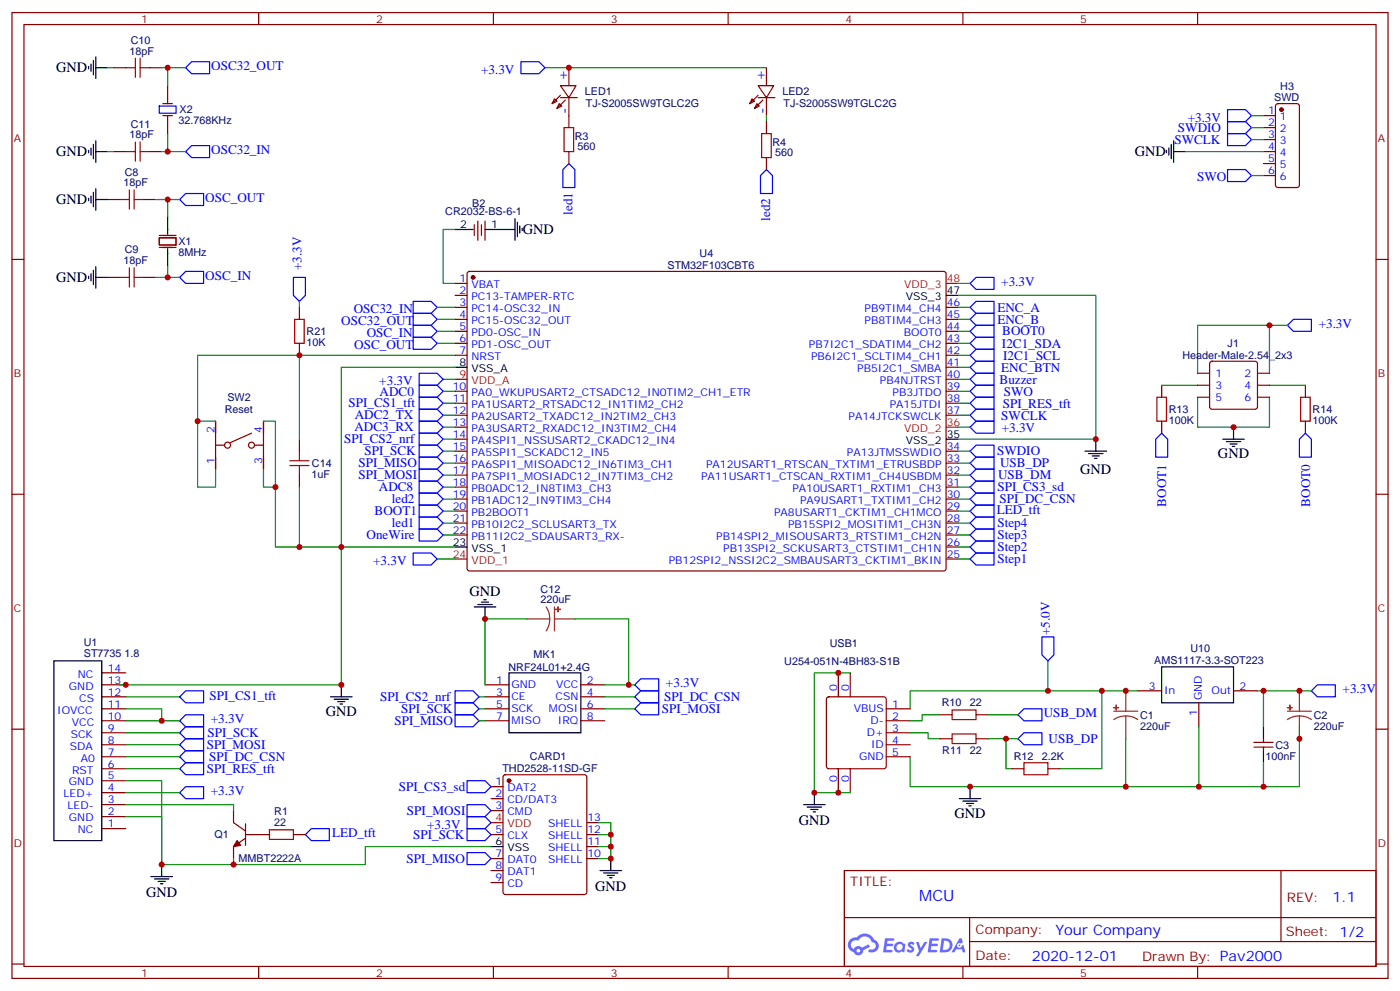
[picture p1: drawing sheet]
<svg xmlns="http://www.w3.org/2000/svg" width="412mm" height="292mm" viewBox="0 0 412 292" stroke-linecap="round" stroke-linejoin="round" font-family="sans-serif">
<g fill="none" stroke="#870000" stroke-width=".35">
<path d="M3.5 3.7h405.4v284.3h-405.4zM7.1 7.2h398.2v277.3h-398.2zM76.2 3.7v3.5M145.3 3.7v3.5M214.5 3.7v3.5M283.6 3.7v3.5M352.8 3.7v3.5M3.5 76.4h3.6M405.3 76.4h3.6M3.5 145.5h3.6M405.3 145.5h3.6M3.5 214.7h3.6"/>
<path d="M405.3 214.7h3.6M248.7 256.3h156.6v28.2h-156.6zM377.3 256.3v20.9M248.7 270.1h156.5M285.6 277.2h119.6M285.6 270.1v14.2M3.5 283.8h3.6M76.2 284.5v3.5M145.3 284.5v3.5M214.5 284.5v3.5M283.6 284.5v3.5M352.8 284.5v3.5"/>
<path d="M405.3 283.8h3.6"/>
</g>
<g fill="#5487ff">
<path d="M267.7 277.5a1.22 1.22 0 0 1 1.7 .2l-.4 .6a.47 .47 0 0 0-.3-.4 .47 .47 0 0 0-.5 .2l.1 .2a1.14 1.14 0 0 1 .8 1.8 1.14 1.14 0 0 1-1.9 0l-.2-.2 .5-.6 .7 .5a.29 .29 0 0 0 .3-.3 .29 .29 0 0 0-.2-.3 1.04 1.04 0 0 1-.6-1.7z"/>
<path d="M260.7 276.2h2.4l.3 .2-.2 .5-1.8 .1-.1 .8h1.5l.3 .4-.3 .4h-1.6l-.2 1.1h1.7l.2 .3-.2 .3-2.6 .1z"/>
<path d="M273.8 276.2h2.4l.3 .2-.1 .5-1.8 .1-.2 .8h1.6l.3 .4-.4 .4-1.6-.1-.1 1.1 1.7 .1 .2 .3-.2 .3-2.6 .1z"/>
<path d="M282.6 276.2h.7l.3 1.3-.6 .3a.69 .69 0 0 0-1 .3 .69 .69 0 0 0 .4 .9 .69 .69 0 0 0 .9-.6l.5-.2 .6 2.2h-.8l-.2-.9h-1.8l-.5 .9h-.8z"/>
<path d="M269.8 277.3h.8l.6 1.8 1.1-1.8h.9l-2.6 4.2h-.8l.9-1.5z"/>
<path d="M277.4 276.2l-.6 4.2h1.3a2.11 2.11 0 0 0 2.5-2.1 2.11 2.11 0 0 0-2.5-2.1zM278.1 277a1.39 1.39 0 0 1 1.7 1.4 1.39 1.39 0 0 1-1.8 1.2h-.3z"/>
<path d="M263.7 277.8a1.54 1.54 0 0 0-.1 2.2 1.54 1.54 0 0 0 2.2 .1l.6 .3 .3-2.3-.2-.3h-.4a1.49 1.49 0 0 0-2.4 0zM264 278.8a.94 .94 0 0 1 1.8 0 .94 .94 0 0 1-1.8 0z"/>
<path d="M250.4 276.6a2.18 2.18 0 0 0 1.1 3.7 1.44 1.44 0 0 0 1.6 .9 1.44 1.44 0 0 0 1.2-1.4l2-1.1-.5-.7-1.9 1a1.47 1.47 0 0 0-2.4 .4 1.39 1.39 0 0 1-.7-1.9 1.39 1.39 0 0 1 2-.5 2.12 2.12 0 0 1 2.2-1.3 2.12 2.12 0 0 1 1.9 1.7 1.14 1.14 0 0 1 1.1 1.4 1.14 1.14 0 0 1-1.7 .7 .43 .43 0 0 0-.5 .4 .43 .43 0 0 0 .4 .5 1.98 1.98 0 0 0 2.5-1.2 1.98 1.98 0 0 0-1.2-2.6 3.1 3.1 0 0 0-5.3-.6l-.9 .1zM252.3 279.9a.55 .55 0 0 1 1.1 0 .55 .55 0 0 1-1.1 0z"/>
<circle cx="282.6" cy="278.3" r=".26"/>
</g>
<g fill="none" stroke="#870000" stroke-width=".35">
<path d="M33.5 19.9h3.5M44.1 19.9h3.5M167.6 19.9v5.3M225.8 19.9v5.3M48 30.5h2.8M48 34h2.8M49.4 25.2v5.3M49.4 34v5.3M163.3 29.1l.7 .7-1.4 .7zM164.7 30.5l.8 .7-1.5 .7zM165.1 25.2h4.6l-2.1 3.6zM165.1 28l-2.5 2.5"/>
<path d="M165.1 28.8h4.9M166.5 29.5l-2.5 2.4M167.6 28.8v8.8M221.5 29.1l.7 .7-1.4 .7zM223 30.5l.7 .7-1.5 .7zM223.3 25.2h4.6l-2.1 3.6zM223.3 28.8h4.9M223.3 28l-2.5 2.5M224.7 29.5l-2.5 2.4M225.8 28.8v5.2M225.8 35.8v3.5M372.2 34h3.5"/>
<path d="M372.2 37.6h3.5M375.9 30.7l.5-.2h5.7l.6 .4 .1 23.6-.5 .7h-5.9l-.6-.5-.1-23.5zM31.7 58.7h3.6M33.5 44.6h3.5M42.3 58.7h3.6M44.1 44.6h3.5M167.6 44.6v3.6M225.8 46.4v3.5M372.2 44.6h3.5M372.2 41.1h3.5M372.2 48.2h3.5M372.2 51.7h3.5"/>
<path d="M46.9 70h5v2.1h-5zM46.9 72.8h5M46.9 69.3h5M139.7 66.1v3.2M140.8 65.1v5.6M141.8 66.1v3.2M142.9 65.1v5.6M31.7 81.7h3.6M42.3 81.7h3.6M88.2 90.5v3.5M134.1 83.4h3.5M134.1 87h3.5"/>
<path d="M134.1 90.5h3.5M134.1 94h3.5M134.1 97.5h3.5M137.8 80.1l.5-.2 140 .1 .4 .6-.1 87.1-.6 .4-140-.1-.4-.6v-86.8zM278.7 90.5h3.5M278.7 94h3.5M278.7 97.5h3.5M88.2 101.1v3.5M134.1 101.1h3.5M134.1 104.6h3.5M134.1 115.2h3.5M134.1 118.7h3.5"/>
<path d="M278.7 101.1h3.5M278.7 104.6h3.5M278.7 115.2h3.5M278.7 118.7h3.5M278.7 111.7h3.5M278.7 108.1h3.5M342.2 113.4v3.5M352.8 109.9h3.5M352.8 113.4h3.5M352.8 116.9h3.5M356.5 106.6l.5-.2h12.7l.5 .2 .2 .5v12.7l-.2 .5-.5 .2h-12.7l-.5-.3-.2-.4v-12.7zM370.4 109.9h3.5"/>
<path d="M370.4 113.4h3.5M370.4 116.9h3.5M384.5 113.4v3.5M63.5 124v14.1M63.5 131.1h2.5M74.1 127.5l-6.4 2.9M75.1 131.1h2.5M77.6 124v14.1M88.2 129.3v3.5M88.2 139.9v3.5M134.1 122.2h3.5M134.1 125.8h3.5"/>
<path d="M134.1 129.3h3.5M134.1 132.8h3.5M134.1 136.3h3.5M134.1 139.9h3.5M278.7 122.2h3.5M278.7 132.8h3.5M278.7 136.3h3.5M278.7 139.9h3.5M342.2 124v3.5M384.5 124v3.5M134.1 143.4h3.5M134.1 146.9h3.5"/>
<path d="M134.1 150.5h3.5M134.1 154h3.5M134.1 157.5h3.5M278.7 143.4h3.5M278.7 146.9h3.5M278.7 150.5h3.5M278.7 154h3.5M278.7 157.5h3.5M278.7 164.6h3.5M278.7 161h3.5M30 198.1h7M246.9 198.1v7"/>
<path d="M250.5 198.1v7M30 219.3h7M30 215.7h7M30 212.2h7M30 208.7h7M30 205.1h7M30 201.6h7M142.9 212.2h7M142.9 208.7h7M142.9 205.1h7M142.9 201.6h7M171.1 212.2h7.1"/>
<path d="M171.1 208.7h7.1M171.1 205.1h7.1M171.1 201.6h7.1M243.7 205.3l.4-.2h16.2l.5 .2 .3 .5v19.8l-.3 .5-.5 .2h-16.2l-.5-.2-.2-.5v-19.8zM261.1 219.3h7M261.1 215.7h7M261.1 212.2h7M261.1 208.7h7M276.9 210.4h3.6M276.9 217.5h3.6M287.5 210.4h3.5M287.5 217.5h3.5"/>
<path d="M335.1 203.4h7.1M353.1 206.9v7.1M363.4 203.4h7M369.4 220h5.6M369.4 218.5h5.6M372.2 217.5v1M372.2 220v1M30 236.9h7M30 233.4h7M30 229.8h7M30 226.3h7M30 222.8h7"/>
<path d="M68.8 238.7v3.5l3.5 2.5M144.6 231.6h3.6M144.6 235.1h3.6M144.6 238.7h3.6M148.4 228.3l.5-.2h23.3l.5 .2 .2 .5v33.8l-.3 .5-.4 .2h-23.3l-.5-.2-.2-.5v-33.8zM246.9 226.3v7.1M250.5 226.3v7.1M261.1 222.8h7M298.1 226.3h3.5M308.7 226.3h3.5M30 243.9h7M30 240.4h7"/>
<path d="M72.3 242.5v6.4M72.3 246.8l-3.5 2.4v3.6M72.3 245.7h7.1M86.4 245.7h3.6M144.6 245.7h3.6M144.6 252.8h3.6M144.6 256.3h3.6M144.6 259.8h3.6M172.9 245.7h3.5M172.9 252.8h3.5M172.9 249.2h3.5M172.9 242.2h3.5"/>
<circle cx="67" cy="131.1" r=".88"/>
<circle cx="74.1" cy="131.1" r=".88"/>
</g>
<g fill="#870000" stroke="#870000" stroke-width=".35">
<path d="M69.8 247.5l1.1 1.4-2.1 .3z"/>
<circle cx="139.3" cy="81.7" r=".53"/>
<circle cx="149.9" cy="229.8" r=".53"/>
<circle cx="377.5" cy="32.3" r=".53"/>
</g>
<g fill="none" stroke="#000" stroke-width=".35">
<path d="M26.1 19.6v.7M26.8 18.9v2.1M27.5 17.8v4.2M28.2 16.8v6.3M28.2 19.9h3.5M26.1 44.3v.7M26.1 58.4v.7M26.8 43.6v2.1M26.8 57.7v2.1M27.5 42.5v4.2M27.5 56.6v4.3M28.2 58.7h3.5"/>
<path d="M28.2 41.5v6.3M28.2 55.6v6.3M28.2 44.6h3.5M343.6 44.3v.7M344.3 43.6v2.1M345 42.5v4.2M345.7 44.6h3.5M345.7 41.5v6.3M27.5 79.6v4.2M28.2 78.5v6.3M49.4 64v5M49.4 73.2v4.9"/>
<path d="M134.1 67.6h5.2M142.9 67.6h8.8M151.7 64.4v6.3M152.4 65.4v4.3M153.1 66.5v2.1M153.8 67.2v.7M26.1 81.3v.7M26.8 80.6v2.1M28.2 81.7h3.5M278.7 87h3.5M134.1 108.1h3.5M278.7 129.3h3.5"/>
<path d="M319.6 132.8h6.4M320.7 133.5h4.2M321.7 134.2h2.1M322.4 134.9h.7M322.8 129.3v3.5M360.2 129.3h6.3M361.2 130h4.3M362.3 130.7h2.1M363 131.4h.7M363.4 125.8v3.5M134.1 161h3.5M139.7 178.7h6.3"/>
<path d="M140.8 178h4.2M141.8 177.3h2.1M142.5 176.6h.7M142.9 178.7v3.5M15.9 194.6h14.1v52.9h-14.1zM149.9 198.1h21.2v17.6h-21.2zM342.2 196.3h21.2v10.6h-21.2zM97.4 205.1h6.3M98.4 205.8h4.3M99.5 206.6h2.1M100.2 207.3h.7M100.5 201.6v3.5"/>
<path d="M372.2 214v3.5M236.7 236.9h6.4M237.8 237.6h4.2M238.8 238.3h2.1M239.5 239h.7M239.9 233.4v3.5M282.6 235.1h6.3M283.6 235.8h4.3M284.7 236.5h2.1M285.4 237.2h.7M285.8 231.6v3.5M372.2 221v3.5"/>
<path d="M44.4 258.1h6.4M45.5 258.8h4.2M46.6 259.5h2.1M47.6 254.5v3.6M144.6 249.2h3.6M176.7 256.3h6.4M177.8 257h4.2M178.9 257.7h2.1M179.6 258.4h.7M179.9 252.8v3.5M47.3 260.2h.7"/>
</g>
<path d="M278.7 83.4h3.5M134.1 111.7h3.5M278.7 125.8h3.5M134.1 164.6h3.5M144.6 242.2h3.6" fill="none" stroke="#f00" stroke-width=".35"/>
<g fill="none" stroke="#00f" stroke-width=".35">
<path d="M56.4 18.2h5.3v3.5h-5.3l-1.7-1.8zM153.5 18.2h5.2l1.8 1.7-1.8 1.8h-5.2zM361.6 39.3h5.3l1.8 1.8-1.8 1.8h-5.3zM361.6 35.8h5.3l1.8 1.8-1.8 1.7h-5.3zM361.6 32.3h5.3l1.8 1.7-1.8 1.8h-5.3zM52.9 58.7l1.8-1.7h5.3v3.5h-5.3zM54.7 44.6l1.7-1.7h5.3v3.5h-5.3zM167.6 48.2l1.7 1.7v5.3h-3.5v-5.3zM225.8 49.9l1.7 1.8v5.3h-3.5v-5.3zM361.6 49.9h5.3l1.8 1.8-1.8 1.7h-5.3zM52.9 81.7l1.8-1.8h5.3v3.5h-5.3zM86.4 81.7h3.6v5.3l-1.8 1.7-1.8-1.7z"/>
<path d="M121.7 99.3h5.3l1.8 1.8-1.8 1.7h-5.3zM121.7 95.8h5.3l1.8 1.7-1.8 1.8h-5.3zM121.7 88.7h5.3l1.8 1.8-1.8 1.8h-5.3zM121.7 92.3h5.3l1.8 1.7-1.8 1.8h-5.3zM285.8 83.4l1.7-1.7h5.3v3.5h-5.3zM285.8 94l1.7-1.7h5.3v3.5h-5.3zM287.5 95.8h5.3v3.5h-5.3l-1.7-1.8zM287.5 88.7h5.3v3.6h-5.3l-1.7-1.8zM381 94h5.3v3.5h-5.3l-1.8-1.7zM123.5 109.9h5.3l1.7 1.8-1.7 1.7h-5.3zM123.5 113.4h5.3l1.7 1.8-1.7 1.7h-5.3zM123.5 116.9h5.3l1.7 1.8-1.7 1.8h-5.3z"/>
<path d="M285.8 115.2l1.7-1.8h5.3v3.5h-5.3zM285.8 101.1l1.7-1.8h5.3v3.5h-5.3zM285.8 108.1l1.7-1.7h5.3v3.5h-5.3zM287.5 116.9h5.3v3.6h-5.3l-1.7-1.8zM287.5 102.8h5.3v3.6h-5.3l-1.7-1.8zM287.5 109.9h5.3v3.5h-5.3l-1.7-1.7zM123.5 131.1h5.3l1.7 1.7-1.7 1.8h-5.3zM123.5 134.6h5.3l1.7 1.7-1.7 1.8h-5.3zM123.5 138.1h5.3l1.7 1.8-1.7 1.7h-5.3zM123.5 127.5h5.3l1.7 1.8-1.7 1.8h-5.3zM123.5 124h5.3l1.7 1.8-1.7 1.7h-5.3zM123.5 120.5h5.3l1.7 1.7-1.7 1.8h-5.3z"/>
<path d="M285.8 125.8l1.7-1.8h5.3v3.5h-5.3zM285.8 132.8l1.7-1.7h5.3v3.5h-5.3zM285.8 139.9l1.7-1.8h5.3v3.5h-5.3zM287.5 120.5h5.3v3.5h-5.3l-1.7-1.8zM287.5 134.6h5.3v3.5h-5.3l-1.7-1.8zM342.2 127.5l1.8 1.8v5.3h-3.6v-5.3zM384.5 127.5l1.8 1.8v5.3h-3.5v-5.3zM123.5 148.7h5.3l1.7 1.8-1.7 1.7h-5.3zM123.5 141.6h5.3l1.7 1.8-1.7 1.8h-5.3zM123.5 152.2h5.3l1.7 1.8-1.7 1.8h-5.3zM123.5 145.2h5.3l1.7 1.7-1.7 1.8h-5.3zM123.5 155.8h5.3l1.7 1.7-1.7 1.8h-5.3z"/>
<path d="M285.8 146.9l1.7-1.7h5.3v3.5h-5.3zM285.8 154l1.7-1.8h5.3v3.6h-5.3zM285.8 157.5l1.7-1.7h5.3v3.5h-5.3zM287.5 148.7h5.3v3.5h-5.3l-1.7-1.7zM287.5 141.6h5.3v3.6h-5.3l-1.7-1.8zM287.5 159.3h5.3v3.5h-5.3l-1.7-1.8zM121.7 162.8h5.3l1.8 1.8-1.8 1.7h-5.3zM285.8 164.6l1.7-1.8h5.3v3.5h-5.3zM188.7 199.8h5.3v3.6h-5.3l-1.7-1.8zM306.9 187.5h3.5v5.3l-1.7 1.8-1.8-1.8zM52.9 212.2l1.8-1.8h5.3v3.6h-5.3zM52.9 215.7l1.8-1.7h5.3v3.5h-5.3z"/>
<path d="M52.9 219.3l1.8-1.8h5.3v3.5h-5.3zM54.7 203.4h5.3v3.5h-5.3l-1.8-1.8zM134.1 206.9h5.2l1.8 1.8-1.8 1.7h-5.2zM134.1 210.4h5.2l1.8 1.8-1.8 1.8h-5.2zM134.1 203.4h5.2l1.8 1.7-1.8 1.8h-5.2zM187 205.1l1.7-1.7h5.3v3.5h-5.3zM188.7 206.9h5.3v3.5h-5.3l-1.7-1.7zM299.9 210.4l1.7-1.7h5.3v3.5h-5.3zM299.9 217.5l1.7-1.8h5.3v3.6h-5.3zM386.3 203.4l1.8-1.8h5.2v3.5h-5.2zM52.9 226.3l1.8-1.8h5.3v3.6h-5.3zM52.9 222.8l1.8-1.8h5.3v3.5h-5.3z"/>
<path d="M52.9 233.4l1.8-1.8h5.3v3.5h-5.3zM137.6 236.9h5.3l1.7 1.8-1.7 1.7h-5.3zM137.6 229.8h5.3l1.7 1.8-1.7 1.8h-5.3zM90 245.7l1.7-1.8h5.3v3.6h-5.3zM137.6 240.4h5.3l1.7 1.8-1.7 1.7h-5.3zM137.6 243.9h5.3l1.7 1.8-1.7 1.8h-5.3zM137.6 251h5.3l1.7 1.8-1.7 1.7h-5.3z"/>
</g>
<g fill="none" stroke="#008700" stroke-width=".35">
<path d="M31.7 19.9h1.8M47.6 19.9h1.8v5.3M49.4 19.9h5.3M160.5 19.9h65.3M49.4 39.3v5.3h-1.8M225.8 34v1.8M368.7 34h3.5M368.7 37.6h3.5M31.7 44.6h1.8M45.9 58.7h3.5v5.3M49.4 44.6h5.3M49.4 58.7h3.5"/>
<path d="M349.2 44.6h23M368.7 41.1h3.5M368.7 51.7h3.5M49.4 78.1v3.6h-3.5M134.1 67.6h-3.6v15.8h3.6M49.4 81.7h3.5M88.2 88.7v1.8M128.8 97.5h5.3M128.8 94h5.3M128.8 90.5h5.3M282.2 87h40.6v42.3h-40.6M282.2 83.4h3.6"/>
<path d="M282.2 97.5h3.6M282.2 94h3.6M282.2 90.5h3.6M373.9 95.8h5.3M88.2 104.6h-30v19.4M128.8 101.1h5.3M130.5 111.7h3.6M130.5 115.2h3.6M130.5 118.7h3.6M134.1 108.1h-33.6v52.9h33.6M134.1 104.6h-45.9v24.7M282.2 111.7h3.6"/>
<path d="M282.2 101.1h3.6M282.2 115.2h3.6M282.2 104.6h3.6M282.2 118.7h3.6M282.2 108.1h3.6M342.2 113.4h10.6M352.8 116.9v8.9h21.1v-8.9M352.8 109.9v-14.1h21.1v14.1M373.9 113.4h10.6M63.5 124h-5.3v19.4h5.3v-5.3M77.6 124h3.5v37h7.1M77.6 138.1v5.3h3.5"/>
<path d="M130.5 125.8h3.6M130.5 132.8h3.6M130.5 136.3h3.6M130.5 139.9h3.6M130.5 122.2h3.6M130.5 129.3h3.6M282.2 125.8h3.6M282.2 132.8h3.6M282.2 136.3h3.6M282.2 139.9h3.6M282.2 122.2h3.6M88.2 143.4v17.6h12.3v40.6h-65.2"/>
<path d="M130.5 150.5h3.6M130.5 143.4h3.6M130.5 154h3.6M130.5 146.9h3.6M130.5 157.5h3.6M282.2 150.5h3.6M282.2 143.4h3.6M282.2 154h3.6M282.2 146.9h3.6M282.2 157.5h3.6M128.8 164.6h5.3M282.2 164.6h3.6"/>
<path d="M282.2 161h3.6M155.2 182.2h-12.3v19.4M169.3 182.2h15.9v19.4M250.5 198.1h-10.6v35.3h10.6M308.7 194.6v8.8M37 208.7h10.6v3.5M37 205.1h15.9M37 215.7h15.9M37 219.3h15.9M37 212.2h15.9M141.1 205.1h1.8M141.1 212.2h1.8"/>
<path d="M141.1 208.7h1.8M178.2 205.1h8.8M178.2 201.6h8.8M178.2 208.7h8.8M268.1 215.7h5.3v1.8h3.5M276.9 210.4h-5.3v1.8h-3.5M291 210.4h8.9M291 217.5h8.9M296.3 217.5v8.8h1.8M324.6 203.4v22.9h-12.4M331.6 217.5v14.1M335.1 203.4h-67v5.3"/>
<path d="M353.1 214v17.6h-85v-8.8M370.4 203.4h15.9M372.2 203.4v10.6M382.8 214v17.6h-29.7M37 229.8h10.6v24.7M37 236.9h31.8v1.8M37 226.3h15.9M37 233.4h15.9M37 222.8h15.9M372.2 224.5v7.1M37 240.4h10.6v14.1M68.8 252.8v1.7h-21.2"/>
<path d="M144.6 249.2h-37v5.3h-38.8M176.4 242.2h3.5v3.5h-3.5M179.9 245.7v3.5h-3.5M179.9 249.2v3.6h-3.5"/>
</g>
<g fill="none" stroke="#a10000" stroke-width=".35">
<path d="M37 19.9h2.9M39.9 17.1v5.7M41.3 19.9h2.8M41.3 17.1v5.7M166.2 37.6h2.8v7h-2.8zM224.4 39.3h2.8v7.1h-2.8zM35.3 58.7h2.8M37 44.6h2.9M38.1 55.9v5.7M39.5 58.7h2.8M39.5 55.9v5.7M39.9 41.8v5.6"/>
<path d="M41.3 41.8v5.6M41.3 44.6h2.8M38.1 78.8v5.7M39.5 78.8v5.7M35.3 81.7h2.8M39.5 81.7h2.8M86.8 94h2.8v7.1h-2.8zM340.8 116.9h2.8v7.1h-2.8zM383.1 116.9h2.8v7.1h-2.8zM85.4 135.6h5.6M85.4 137.1h5.6M88.2 132.8v2.8"/>
<path d="M88.2 137.1v2.8M280.5 209h7v2.8h-7zM280.5 216.1h7v2.8h-7zM301.6 224.5h7.1v3.6h-7.1zM79.4 244.3h7v2.8h-7z"/>
</g>
<path d="M46.9 31.2h4.9l.1 2.1h-4.9z" fill="none" stroke="#00c" stroke-width=".35"/>
<g fill="none" stroke="#8c2424" stroke-width=".35">
<path d="M160.9 178.7l.8 1.7 .2 1.8M163.3 178.7v7M155.2 182.2h6.7M161.9 182.2l-.2 1.9-.8 1.6M163.3 182.2h6M328.1 209.4h7M331.6 210.8l1.9 .2 1.6 .8M331.6 210.8l-1.8 .2-1.7 .8M331.6 203.4v6M331.6 210.8v6.7M379.2 209.4h7.1M382.8 210.8l1.8 .2 1.7 .8"/>
<path d="M382.8 210.8l-1.9 .2-1.7 .8M382.8 203.4v6M382.8 210.8v6.7"/>
</g>
<g fill="#8c2424" stroke="#8c2424" stroke-width=".35">
<path d="M328.1 208.3l1.4 .1z"/>
<path d="M328.8 207.6v1.4z"/>
<path d="M379.2 208.3l1.4 .1z"/>
<path d="M379.9 207.6l.1 1.4z"/>
<path d="M164.4 178.7v1.4z"/>
<path d="M163.7 179.4h1.4z"/>
</g>
<g fill="#c00">
<circle cx="49.4" cy="19.9" r=".88"/>
<circle cx="47.6" cy="254.5" r=".88"/>
<circle cx="68.8" cy="254.5" r=".88"/>
<circle cx="363.4" cy="125.8" r=".88"/>
<circle cx="373.9" cy="95.8" r=".88"/>
<circle cx="353.1" cy="231.6" r=".88"/>
<circle cx="296.3" cy="217.5" r=".88"/>
<circle cx="324.6" cy="203.4" r=".88"/>
<circle cx="372.2" cy="203.4" r=".88"/>
<circle cx="372.2" cy="231.6" r=".88"/>
<circle cx="100.5" cy="161" r=".88"/>
<circle cx="37" cy="201.6" r=".88"/>
<circle cx="100.5" cy="201.6" r=".88"/>
<circle cx="49.4" cy="44.6" r=".88"/>
<circle cx="49.4" cy="58.7" r=".88"/>
<circle cx="49.4" cy="81.7" r=".88"/>
<circle cx="88.2" cy="104.6" r=".88"/>
<circle cx="88.2" cy="161" r=".88"/>
<circle cx="81.1" cy="143.4" r=".88"/>
<circle cx="58.2" cy="124" r=".88"/>
<circle cx="322.8" cy="129.3" r=".88"/>
<circle cx="167.6" cy="19.9" r=".88"/>
<circle cx="308.7" cy="203.4" r=".88"/>
<circle cx="179.9" cy="245.7" r=".88"/>
<circle cx="179.9" cy="249.2" r=".88"/>
<circle cx="179.9" cy="252.8" r=".88"/>
<circle cx="285.8" cy="231.6" r=".88"/>
<circle cx="246.9" cy="198.1" r=".88"/>
<circle cx="246.9" cy="233.4" r=".88"/>
<circle cx="239.9" cy="233.4" r=".88"/>
<circle cx="331.6" cy="203.4" r=".88"/>
<circle cx="382.8" cy="203.4" r=".88"/>
<circle cx="382.8" cy="217.5" r=".88"/>
<circle cx="331.6" cy="231.6" r=".88"/>
<circle cx="142.9" cy="182.2" r=".88"/>
<circle cx="185.2" cy="201.6" r=".88"/>
<circle cx="47.6" cy="212.2" r=".88"/>
</g>
<text font-size="4.6" fill="#00f" x="270.8" y="265.3">MCU</text>
<g font-size="4.2">
<text x="16.5" y="21.3">GND</text>
<text x="16.5" y="46">GND</text>
<text x="334.3" y="46.1">GND</text>
<text x="16.5" y="60.1">GND</text>
<text x="154" y="69">GND</text>
<text x="16.5" y="83.1">GND</text>
<text x="358.8" y="134.9">GND</text>
<text x="318.1" y="139.5">GND</text>
<text x="138.3" y="175.4">GND</text>
<text x="96" y="210.8">GND</text>
<text x="235.3" y="243">GND</text>
<text x="281.2" y="240.8">GND</text>
<text x="175.3" y="262.4">GND</text>
<text x="43" y="264.1">GND</text>
</g>
<g font-size="4.2" fill="#00f">
<text x="167.2" y="23.7" transform="rotate(-90 167.2 23.7)">+</text>
<text x="225.4" y="23.7" transform="rotate(-90 225.4 23.7)">+</text>
<text x="167.6" y="33.5" transform="rotate(-90 167.6 33.5)">-</text>
<text x="225.8" y="33.5" transform="rotate(-90 225.8 33.5)">-</text>
<text x="392.5" y="265.6">1.1</text>
<text x="310.9" y="275.1">Your Company</text>
<text x="304" y="282.9">2020-12-01</text>
</g>
<g font-size="3.9" fill="#00f">
<text x="62.2" y="20.7">OSC32_OUT</text>
<text x="141.7" y="21.7">+3.3V</text>
<text x="349.9" y="35.9">+3.3V</text>
<text x="347" y="38.8">SWDIO</text>
<text x="62.2" y="45.4">OSC32_IN</text>
<text x="345.9" y="42.3">SWCLK</text>
<text x="352.6" y="53.4">SWO</text>
<text x="60.4" y="59.5">OSC_OUT</text>
<text x="168.6" y="63.2" transform="rotate(-90 168.6 63.2)">led1</text>
<text x="226.8" y="65" transform="rotate(-90 226.8 65)">led2</text>
<text x="60.4" y="82.4">OSC_IN</text>
<text x="88.8" y="79.6" transform="rotate(-90 88.8 79.6)">+3.3V</text>
<text x="295" y="84.1">+3.3V</text>
<text x="100.5" y="95.7">OSC32_OUT</text>
<text x="104.2" y="92.2">OSC32_IN</text>
<text x="293.8" y="91.7">ENC_A</text>
<text x="293.8" y="95.2">ENC_B</text>
<text x="108" y="99.3">OSC_IN</text>
<text x="295.2" y="98.7">BOOT0</text>
<text x="388.4" y="96.5">+3.3V</text>
<text x="104.3" y="102.8">OSC_OUT</text>
<text x="295.2" y="102.3">I2C1_SDA</text>
<text x="295.5" y="105.9">I2C1_SCL</text>
<text x="111.7" y="113.5">+3.3V</text>
<text x="294.4" y="113">Buzzer</text>
<text x="294.9" y="109.4">ENC_BTN</text>
<text x="102.7" y="119.9">SPI_CS1_tft</text>
<text x="111.8" y="116.4">ADC0</text>
<text x="295.7" y="116.5">SWO</text>
<text x="104.5" y="123.5">ADC2_TX</text>
<text x="295" y="123.5">SWCLK</text>
<text x="295.4" y="120">SPI_RES_tft</text>
<text x="101.4" y="130.6">SPI_CS2_nrf</text>
<text x="104.4" y="127">ADC3_RX</text>
<text x="295.1" y="127.1">+3.3V</text>
<text x="105.6" y="137.6">SPI_MISO</text>
<text x="107.4" y="134.1">SPI_SCK</text>
<text x="293.7" y="134.1">SWDIO</text>
<text x="294.6" y="137.6">USB_DP</text>
<text x="105.6" y="141.1">SPI_MOSI</text>
<text x="294" y="141.1">USB_DM</text>
<text x="111.6" y="144.6">ADC8</text>
<text x="115.4" y="148">led2</text>
<text x="293.8" y="144.7">SPI_CS3_sd</text>
<text x="294.4" y="148.2">SPI_DC_CSN</text>
<text x="343.6" y="149.1" transform="rotate(-90 343.6 149.1)">BOOT1</text>
<text x="385.9" y="149.1" transform="rotate(-90 385.9 149.1)">BOOT0</text>
<text x="110.4" y="151.7">BOOT1</text>
<text x="115.4" y="155">led1</text>
<text x="293.6" y="151.2">LED_tft</text>
<text x="293.8" y="155.2">Step4</text>
<text x="108" y="158.8">OneWire</text>
<text x="293.8" y="158.7">Step3</text>
<text x="109.9" y="166.3">+3.3V</text>
<text x="293.8" y="165.7">Step1</text>
<text x="293.8" y="162.2">Step2</text>
<text x="309.3" y="187" transform="rotate(-90 309.3 187)">+5.0V</text>
<text x="196.2" y="202.3">+3.3V</text>
<text x="61.7" y="206">SPI_CS1_tft</text>
<text x="112" y="206.4">SPI_CS2_nrf</text>
<text x="118.2" y="209.9">SPI_SCK</text>
<text x="195" y="209.9">SPI_MOSI</text>
<text x="195.6" y="206.4">SPI_DC_CSN</text>
<text x="395.5" y="204.1">+3.3V</text>
<text x="62.1" y="212.9">+3.3V</text>
<text x="116.2" y="213.4">SPI_MISO</text>
<text x="307.4" y="211.2">USB_DM</text>
<text x="60.9" y="220.5">SPI_MOSI</text>
<text x="61.1" y="217">SPI_SCK</text>
<text x="308.9" y="218.7">USB_DP</text>
<text x="60.9" y="227.5">SPI_RES_tft</text>
<text x="61.6" y="224">SPI_DC_CSN</text>
<text x="117.4" y="232.8">SPI_CS3_sd</text>
<text x="62.1" y="234.1">+3.3V</text>
<text x="119.9" y="239.9">SPI_MOSI</text>
<text x="125.8" y="244">+3.3V</text>
<text x="97.8" y="246.5">LED_tft</text>
<text x="121.7" y="247">SPI_SCK</text>
<text x="119.7" y="254">SPI_MISO</text>
</g>
<g font-size="3.9" fill="#800">
<text x="250.5" y="260.9">TITLE:</text>
<text x="379.1" y="265.6">REV:</text>
<text x="287.4" y="275.1">Company:</text>
<text x="378.7" y="275.7">Sheet: 1/2</text>
<text x="287.4" y="282.8">Date:</text>
<text x="336.4" y="282.8">Drawn By: Pav2000</text>
</g>
<g font-size="3.2" fill="#800">
<text x="41.6" y="6.7">1</text>
<text x="110.8" y="6.7">2</text>
<text x="179.9" y="6.7">3</text>
<text x="249.1" y="6.7">4</text>
<text x="318.2" y="6.7">5</text>
<text x="4.1" y="41.8">A</text>
<text x="405.9" y="41.8">A</text>
<text x="4.1" y="110.9">B</text>
<text x="405.9" y="110.9">B</text>
<text x="4.1" y="180.1">C</text>
<text x="405.9" y="180.1">C</text>
<text x="4.1" y="249.2">D</text>
<text x="405.9" y="249.2">D</text>
<text x="41.6" y="287.5">1</text>
<text x="110.8" y="287.5">2</text>
<text x="179.9" y="287.5">3</text>
<text x="249.1" y="287.5">4</text>
<text x="318.2" y="287.5">5</text>
</g>
<g font-size="3.2" fill="#000080">
<text x="38.1" y="16.1">18pF</text>
<text x="38.5" y="12.9">C10</text>
<text x="172.3" y="28">LED1</text>
<text x="230.5" y="28">LED2</text>
<text x="375.3" y="29.8">SWD</text>
<text x="377.1" y="26.4">H3</text>
<text x="52.9" y="33.3">X2</text>
<text x="172.6" y="31.6">TJ-S2005SW9TGLC2G</text>
<text x="230.8" y="31.6">TJ-S2005SW9TGLC2G</text>
<text x="38.1" y="40.7">18pF</text>
<text x="38.5" y="37.6">C11</text>
<text x="52.6" y="36.5">32.768KHz</text>
<text x="169.3" y="41.1">R3</text>
<text x="170.1" y="44">560</text>
<text x="227.5" y="42.9">R4</text>
<text x="228.3" y="45.8">560</text>
<text x="36.7" y="51.7">C8</text>
<text x="36.4" y="54.9">18pF</text>
<text x="131.2" y="63.4">CR2032-BS-6-1</text>
<text x="139.1" y="60.9">B2</text>
<text x="36.4" y="77.8">18pF</text>
<text x="36.7" y="74.6">C9</text>
<text x="52.6" y="75.3">8MHz</text>
<text x="52.6" y="72.1">X1</text>
<text x="206.1" y="75.7">U4</text>
<text x="196.6" y="79.3">STM32F103CBT6</text>
<text x="90.3" y="101.8">10K</text>
<text x="90.3" y="98.6">R21</text>
<text x="348.3" y="105.7">Header-Male-2.54_2x3</text>
<text x="361.6" y="102.1">J1</text>
<text x="67" y="118">SW2</text>
<text x="66.2" y="121.5">Reset</text>
<text x="344.3" y="124.8">100K</text>
<text x="344.3" y="121.6">R13</text>
<text x="386.6" y="124.8">100K</text>
<text x="386.6" y="121.6">R14</text>
<text x="91.9" y="137.5">C14</text>
<text x="91.7" y="140.7">1uF</text>
<text x="159.3" y="177.6">220uF</text>
<text x="159.3" y="174.4">C12</text>
<text x="24.7" y="190.3">U1</text>
<text x="244.4" y="190.4">USB1</text>
<text x="24.7" y="193.5">ST7735 1.8</text>
<text x="149.8" y="197.5">NRF24L01+2.4G</text>
<text x="157.2" y="193.9">MK1</text>
<text x="231" y="195.7">U254-051N-4BH83-S1B</text>
<text x="340" y="195.6">AMS1117-3.3-SOT223</text>
<text x="350.7" y="192.1">U10</text>
<text x="277.4" y="208">R10</text>
<text x="285.7" y="208">22</text>
<text x="335.8" y="214.8">220uF</text>
<text x="335.8" y="211.6">C1</text>
<text x="387" y="214.8">220uF</text>
<text x="387" y="211.6">C2</text>
<text x="375.7" y="220.4">C3</text>
<text x="148" y="227.4">THD2528-11SD-GF</text>
<text x="156.1" y="223.8">CARD1</text>
<text x="277.6" y="222.1">R11</text>
<text x="285.7" y="222.1">22</text>
<text x="298.6" y="223.8">R12</text>
<text x="306.9" y="223.8">2.2K</text>
<text x="372.8" y="223.8">100nF</text>
<text x="80.8" y="243.2">22</text>
<text x="80.8" y="240.1">R1</text>
<text x="63.1" y="246.8">Q1</text>
<text x="70.3" y="253.9">MMBT2222A</text>
</g>
<g font-size="3.2" fill="#00f">
<text x="373.5" y="33.7">1</text>
<text x="377" y="35.5">1</text>
<text x="373.5" y="37.2">2</text>
<text x="373.5" y="40.7">3</text>
<text x="377" y="39">2</text>
<text x="373.5" y="44.3">4</text>
<text x="373.5" y="47.8">5</text>
<text x="377" y="42.5">3</text>
<text x="377" y="46">4</text>
<text x="373.5" y="51.3">6</text>
<text x="377" y="49.6">5</text>
<text x="377" y="53.1">6</text>
<text x="135.4" y="83.1">1</text>
<text x="135.4" y="86.6">2</text>
<text x="138.9" y="84.8">VBAT</text>
<text x="138.9" y="88.4">PC13-TAMPER-RTC</text>
<text x="135.4" y="90.1">3</text>
<text x="135.4" y="93.7">4</text>
<text x="138.9" y="91.9">PC14-OSC32_IN</text>
<text x="138.9" y="95.4">PC15-OSC32_OUT</text>
<text x="254.7" y="95.4">PB8TIM4_CH3</text>
<text x="254.7" y="91.9">PB9TIM4_CH4</text>
<text x="278.9" y="93.7">45</text>
<text x="278.9" y="90.1">46</text>
<text x="135.4" y="97.2">5</text>
<text x="135.4" y="100.7">6</text>
<text x="138.9" y="99">PD0-OSC_IN</text>
<text x="266.2" y="99">BOOT0</text>
<text x="278.9" y="100.7">43</text>
<text x="278.9" y="97.2">44</text>
<text x="135.4" y="104.2">7</text>
<text x="138.9" y="102.5">PD1-OSC_OUT</text>
<text x="138.9" y="106">NRST</text>
<text x="238.3" y="102.5">PB7I2C1_SDATIM4_CH2</text>
<text x="238.9" y="106">PB6I2C1_SCLTIM4_CH1</text>
<text x="278.9" y="107.8">41</text>
<text x="278.9" y="104.2">42</text>
<text x="252.5" y="109.5">PB5I2C1_SMBA</text>
<text x="259.2" y="113.1">PB4NJTRST</text>
<text x="278.9" y="111.3">40</text>
<text x="358.1" y="110.9">1</text>
<text x="366.6" y="110.9">2</text>
<text x="133.4" y="114.8">10</text>
<text x="133.4" y="118.4">11</text>
<text x="138.9" y="116.6">PA0_WKUPUSART2_CTSADC12_IN0TIM2_CH1_ETR</text>
<text x="262.9" y="116.6">PB3JTDO</text>
<text x="278.9" y="118.4">38</text>
<text x="278.9" y="114.8">39</text>
<text x="358.1" y="114.5">3</text>
<text x="358.1" y="118">5</text>
<text x="366.6" y="114.5">4</text>
<text x="366.6" y="118">6</text>
<text x="133.4" y="121.9">12</text>
<text x="133.4" y="125.4">13</text>
<text x="138.9" y="120.1">PA1USART2_RTSADC12_IN1TIM2_CH2</text>
<text x="138.9" y="123.6">PA2USART2_TXADC12_IN2TIM2_CH3</text>
<text x="250" y="123.6">PA14JTCKSWCLK</text>
<text x="262.1" y="120.1">PA15JTDI</text>
<text x="278.9" y="121.9">37</text>
<text x="63.1" y="127.5" transform="rotate(-90 63.1 127.5)">2</text>
<text x="77.3" y="127.5" transform="rotate(-90 77.3 127.5)">4</text>
<text x="133.4" y="128.9">14</text>
<text x="138.9" y="127.2">PA3USART2_RXADC12_IN3TIM2_CH4</text>
<text x="138.9" y="130.7">PA4SPI1_NSSUSART2_CKADC12_IN4</text>
<text x="63.1" y="136.6" transform="rotate(-90 63.1 136.6)">1</text>
<text x="77.3" y="136.6" transform="rotate(-90 77.3 136.6)">3</text>
<text x="133.4" y="132.5">15</text>
<text x="133.4" y="136">16</text>
<text x="138.9" y="134.2">PA5SPI1_SCKADC12_IN5</text>
<text x="138.9" y="137.8">PA6SPI1_MISOADC12_IN6TIM3_CH1</text>
<text x="208" y="137.8">PA12USART1_RTSCAN_TXTIM1_ETRUSBDP</text>
<text x="249.5" y="134.2">PA13JTMSSWDIO</text>
<text x="278.9" y="136">33</text>
<text x="278.9" y="132.5">34</text>
<text x="133.4" y="139.5">17</text>
<text x="133.4" y="143.1">18</text>
<text x="138.9" y="141.3">PA7SPI1_MOSIADC12_IN7TIM3_CH2</text>
<text x="206.5" y="141.3">PA11USART1_CTSCAN_RXTIM1_CH4USBDM</text>
<text x="278.9" y="143.1">31</text>
<text x="278.9" y="139.5">32</text>
<text x="133.4" y="146.6">19</text>
<text x="138.9" y="144.8">PB0ADC12_IN8TIM3_CH3</text>
<text x="138.9" y="148.3">PB1ADC12_IN9TIM3_CH4</text>
<text x="233.4" y="144.8">PA10USART1_RXTIM1_CH3</text>
<text x="235.7" y="148.3">PA9USART1_TXTIM1_CH2</text>
<text x="278.9" y="146.6">30</text>
<text x="133.4" y="150.1">20</text>
<text x="133.4" y="153.6">21</text>
<text x="138.9" y="151.9">PB2BOOT1</text>
<text x="138.9" y="155.4">PB10I2C2_SCLUSART3_TX</text>
<text x="228" y="151.9">PA8USART1_CKTIM1_CH1MCO</text>
<text x="232.2" y="155.4">PB15SPI2_MOSITIM1_CH3N</text>
<text x="278.9" y="153.6">28</text>
<text x="278.9" y="150.1">29</text>
<text x="133.4" y="157.2">22</text>
<text x="138.9" y="158.9">PB11I2C2_SDAUSART3_RX-</text>
<text x="211" y="158.9">PB14SPI2_MISOUSART3_RTSTIM1_CH2N</text>
<text x="278.9" y="160.7">26</text>
<text x="278.9" y="157.2">27</text>
<text x="197" y="166">PB12SPI2_NSSI2C2_SMBAUSART3_CKTIM1_BKIN</text>
<text x="213.1" y="162.5">PB13SPI2_SCKUSART3_CTSTIM1_CH1N</text>
<text x="278.9" y="164.2">25</text>
<text x="31.7" y="197.7">14</text>
<text x="20.3" y="203">GND</text>
<text x="22.9" y="199.5">NC</text>
<text x="31.7" y="201.3">13</text>
<text x="146.2" y="201.3">1</text>
<text x="150.6" y="202.7">GND</text>
<text x="163.8" y="202.7">VCC</text>
<text x="172.9" y="201.3">2</text>
<text x="246.6" y="203.4" transform="rotate(-90 246.6 203.4)">0</text>
<text x="250.1" y="203.4" transform="rotate(-90 250.1 203.4)">0</text>
<text x="338.4" y="203">3</text>
<text x="365.1" y="203">2</text>
<text x="23.3" y="206.6">CS</text>
<text x="31.7" y="208.3">11</text>
<text x="31.7" y="204.8">12</text>
<text x="146.2" y="204.8">3</text>
<text x="146.2" y="208.3">5</text>
<text x="150.6" y="206.2">CE</text>
<text x="150.6" y="209.7">SCK</text>
<text x="161.7" y="209.7">MOSI</text>
<text x="163.6" y="206.2">CSN</text>
<text x="172.9" y="204.8">4</text>
<text x="172.9" y="208.3">6</text>
<text x="251.5" y="209.7">VBUS</text>
<text x="262.8" y="208.3">1</text>
<text x="342.9" y="204.4">In</text>
<text x="354" y="206.2" transform="rotate(-90 354 206.2)">GND</text>
<text x="356.9" y="204.4">Out</text>
<text x="16.9" y="210.1">IOVCC</text>
<text x="21.2" y="213.6">VCC</text>
<text x="31.7" y="215.4">9</text>
<text x="31.7" y="211.8">10</text>
<text x="146.2" y="211.8">7</text>
<text x="150.6" y="213.3">MISO</text>
<text x="164.4" y="213.3">IRQ</text>
<text x="172.9" y="211.8">8</text>
<text x="256.5" y="213.3">D-</text>
<text x="262.8" y="211.8">2</text>
<text x="262.8" y="215.4">3</text>
<text x="352.6" y="210.7" transform="rotate(-90 352.6 210.7)">1</text>
<text x="20.6" y="220.7">SDA</text>
<text x="20.8" y="217.1">SCK</text>
<text x="31.7" y="218.9">8</text>
<text x="255.3" y="216.8">D+</text>
<text x="256.6" y="220.3">ID</text>
<text x="262.8" y="218.9">4</text>
<text x="21.2" y="227.7">RST</text>
<text x="23.9" y="224.2">A0</text>
<text x="31.7" y="226">6</text>
<text x="31.7" y="222.4">7</text>
<text x="253.1" y="223.8">GND</text>
<text x="262.8" y="222.4">5</text>
<text x="20.3" y="231.2">GND</text>
<text x="31.7" y="233">4</text>
<text x="31.7" y="229.5">5</text>
<text x="146" y="231.2">1</text>
<text x="149.5" y="233">DAT2</text>
<text x="246.6" y="230.1" transform="rotate(-90 246.6 230.1)">0</text>
<text x="250.1" y="230.1" transform="rotate(-90 250.1 230.1)">0</text>
<text x="18.7" y="234.8">LED+</text>
<text x="19.9" y="238.3">LED-</text>
<text x="31.7" y="236.5">3</text>
<text x="146" y="234.8">2</text>
<text x="146" y="238.3">3</text>
<text x="149.5" y="236.5">CD/DAT3</text>
<text x="20.3" y="241.8">GND</text>
<text x="22.9" y="245.4">NC</text>
<text x="31.7" y="243.6">1</text>
<text x="31.7" y="240.1">2</text>
<text x="146" y="245.4">5</text>
<text x="149.5" y="240.1">CMD</text>
<text x="161.5" y="243.6">SHELL</text>
<text x="173" y="245.4">12</text>
<text x="173" y="241.8">13</text>
<text x="149.5" y="247.1">CLX</text>
<text x="161.5" y="250.6">SHELL</text>
<text x="161.5" y="247.1">SHELL</text>
<text x="173" y="248.9">11</text>
<text x="146" y="252.4">7</text>
<text x="146" y="255.9">8</text>
<text x="149.5" y="254.2">DAT0</text>
<text x="149.5" y="257.7">DAT1</text>
<text x="161.5" y="254.2">SHELL</text>
<text x="173" y="252.4">10</text>
<text x="146" y="259.5">9</text>
<text x="149.5" y="261.2">CD</text>
</g>
<g font-size="3.2">
<text x="135.6" y="67.2">2</text>
<text x="144.6" y="67.2">1</text>
<text x="266.9" y="88.4">VSS_3</text>
<text x="278.9" y="86.6">47</text>
<text x="135.4" y="107.8">8</text>
<text x="138.9" y="109.5">VSS_A</text>
<text x="266.9" y="130.7">VSS_2</text>
<text x="278.9" y="128.9">35</text>
<text x="133.4" y="160.7">23</text>
<text x="138.9" y="162.5">VSS_1</text>
<text x="146" y="248.9">6</text>
<text x="149.5" y="250.6">VSS</text>
</g>
<g font-size="3.2" fill="#f00">
<text x="278.9" y="83.1">48</text>
<text x="266.3" y="84.8">VDD_3</text>
<text x="135.4" y="111.3">9</text>
<text x="138.9" y="113.1">VDD_A</text>
<text x="278.9" y="125.4">36</text>
<text x="266.3" y="127.2">VDD_2</text>
<text x="133.4" y="164.2">24</text>
<text x="138.9" y="166">VDD_1</text>
<text x="146" y="241.8">4</text>
<text x="149.5" y="243.6">VDD</text>
</g>
</svg>
